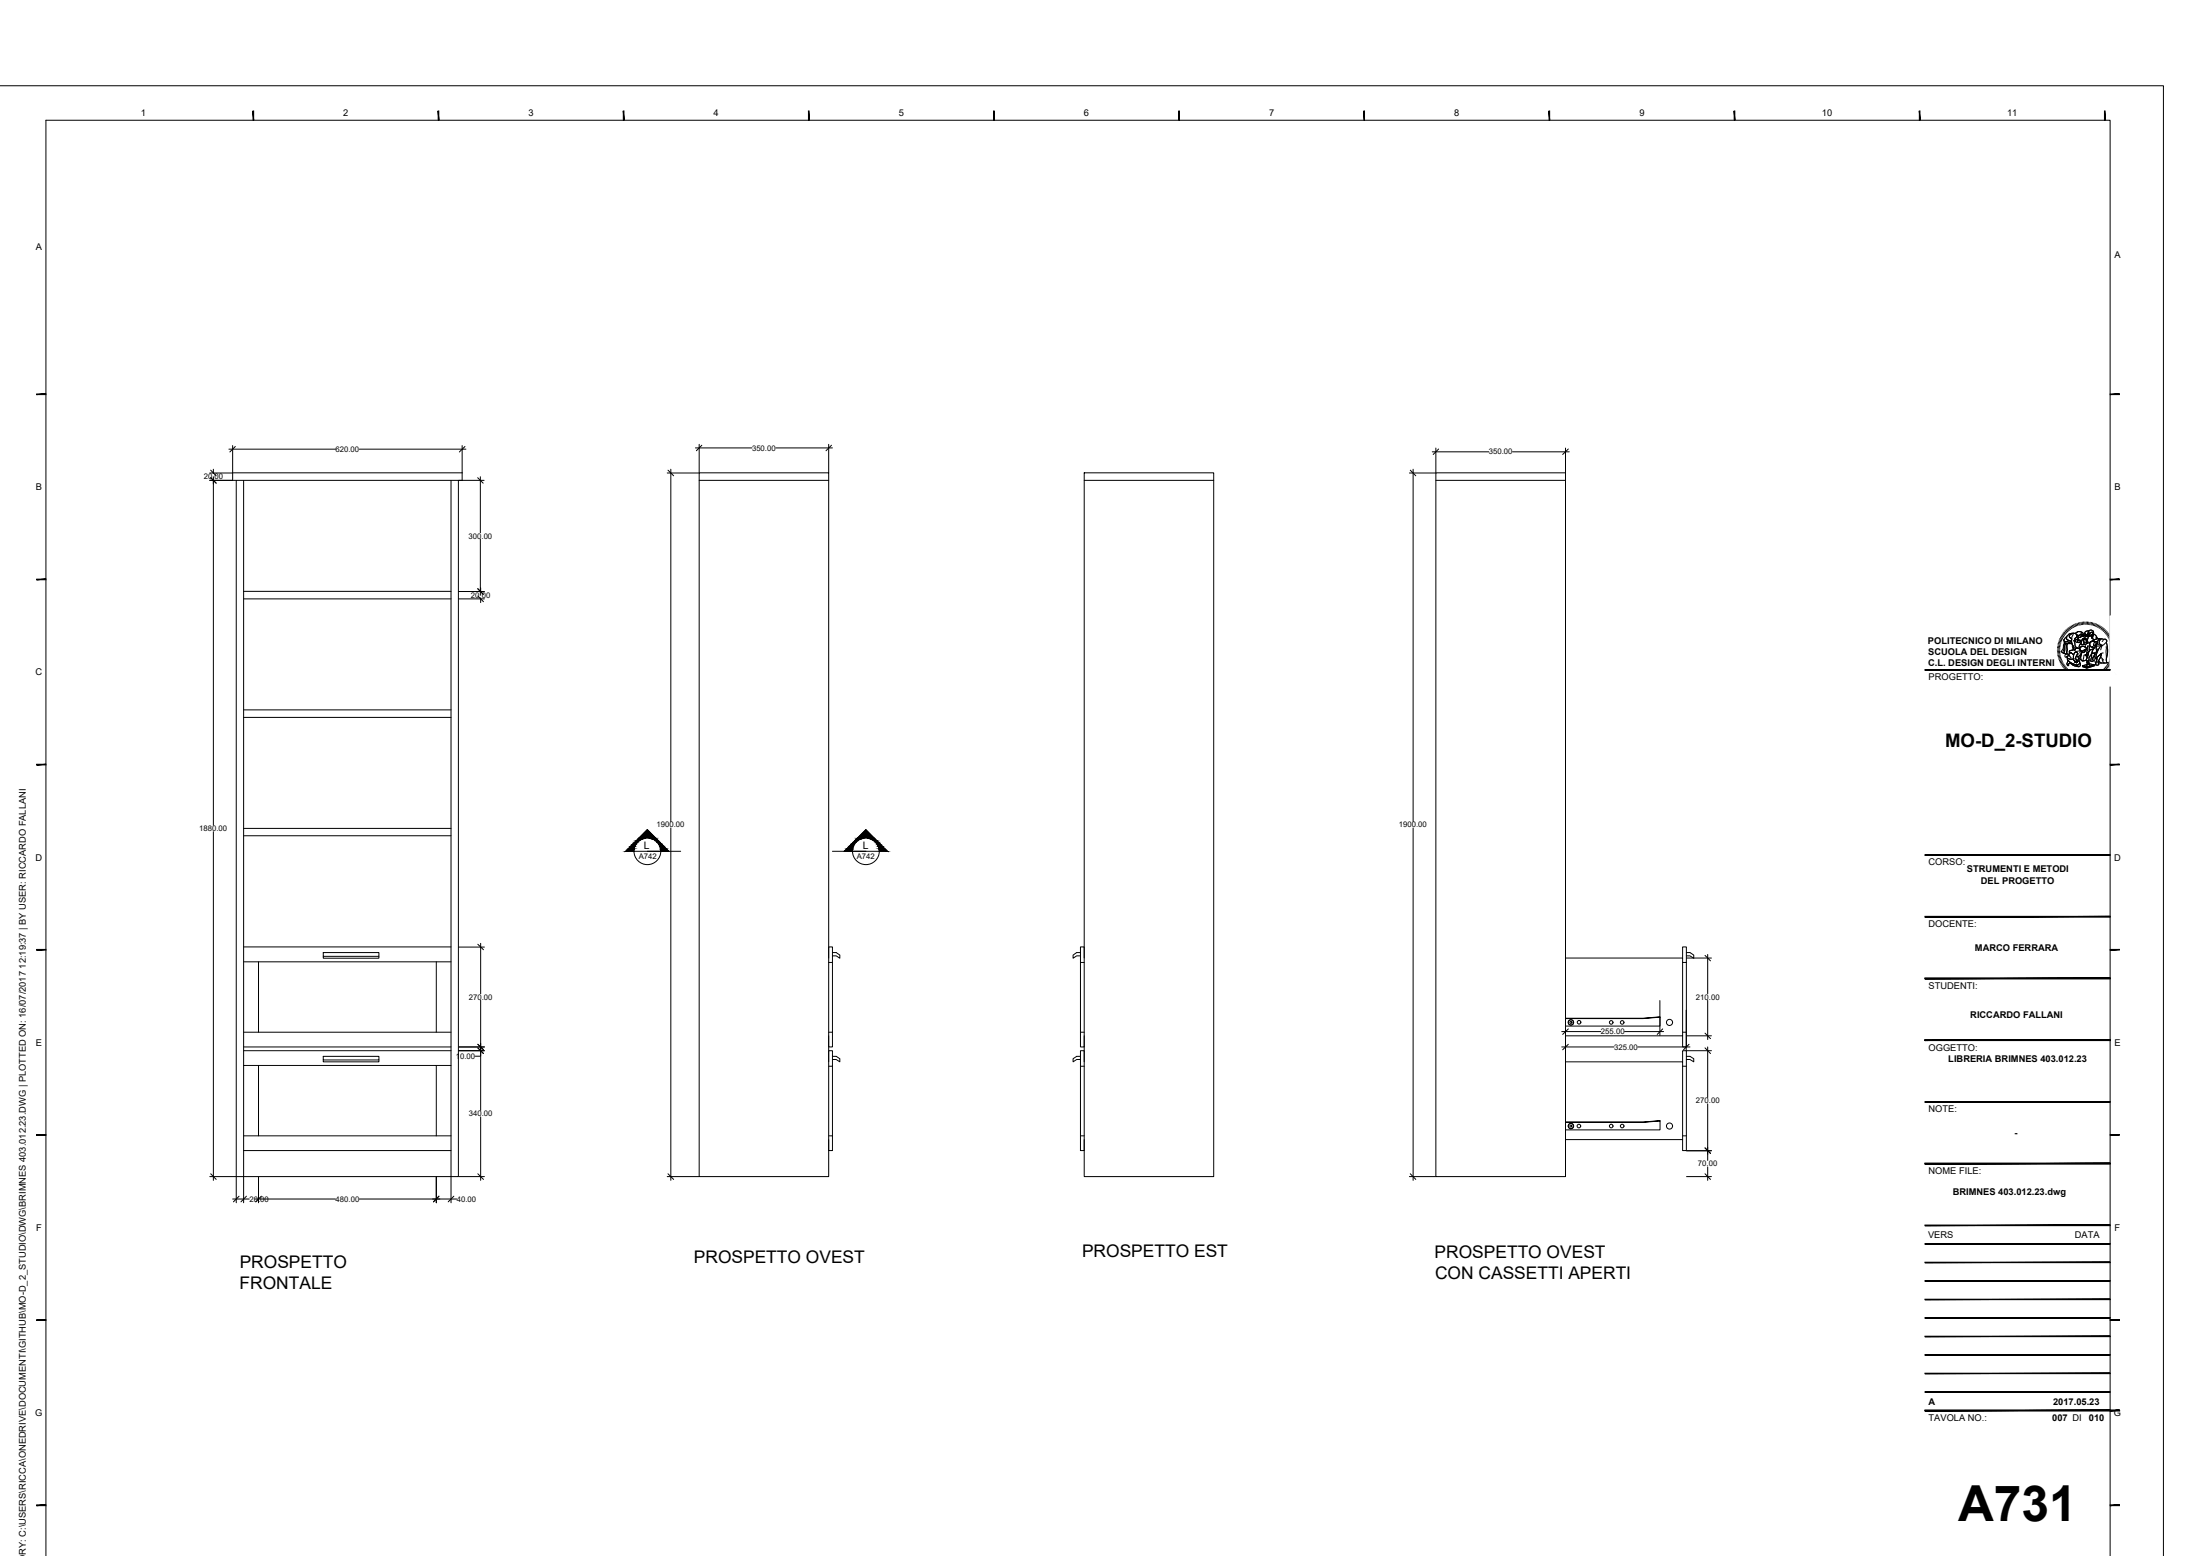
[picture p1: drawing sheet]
<svg xmlns="http://www.w3.org/2000/svg" width="594mm" height="420mm" viewBox="0 0 594 420" stroke-linecap="round" stroke-linejoin="round" font-family="sans-serif">
<!-- layer: linee prospetti -->
<g fill="none" stroke="#000" stroke-width=".27">
<path d="M62.8 127.7h62v2h-62zM63.8 129.7v188h60v-188M65.8 129.7v188M121.8 129.7v188M188.8 127.7h35v190h-35zM188.8 129.7h35M292.8 127.7h34.9v190h-34.9zM292.8 129.7h34.9M387.7 127.7h35v190h-35zM387.7 129.7h35M65.8 159.7h56M65.8 161.7h56"/>
<path d="M65.8 191.7h56M65.8 193.7h56M65.8 223.7h56M65.8 225.7h56M65.8 255.7h56M65.8 259.7h56M69.8 259.7v19M87.3 257.2h15v1h-15zM87.3 258.2v.5h15v-.5M117.8 259.7v19M223.8 258.7v-3h1v27h-1v-3M223.8 259.9h1"/>
<path d="M224.8 257.2h1l1 .7v.8l-1-.6h-1M291.8 257.2h-1.1l-.9 .7v.8l.9-.6h1.1M291.8 259.9h1M292.8 258.7v-3h-1v27h1v-3M422.7 258.7h31.7v21h-31.7M454.4 258.7v-3h1v27h-1v-3M454.4 259.9h1M455.4 257.2h1l1 .7v.8l-1-.6h-1M65.8 278.7h56M223.8 278.7h1M291.8 278.7h1M454.4 278.7h1"/>
<path d="M65.8 283.7h56M65.8 287.7h56M65.8 282.7h56M69.8 287.7v19M87.3 285.2h15v1h-15zM87.3 286.2v.5h15v-.5M117.8 287.7v19M223.8 286.7v-3h1v27h-1v-3M223.8 287.9h1M224.8 285.2h1l1 .7v.8l-1-.6h-1M291.8 285.2h-1.1l-.9 .7v.8l.9-.6h1.1M291.8 287.9h1"/>
<path d="M292.8 286.7v-3h-1v27h1v-3M422.7 286.7h31.7v21h-31.7M454.4 286.7v-3h1v27h-1v-3M454.4 287.9h1M455.4 285.2h1l1 .7v.8l-1-.6h-1M65.8 310.7h56M65.8 306.7h56M223.8 306.7h1M291.8 306.7h1M454.4 306.7h1"/>
<circle cx="450.8" cy="276.1" r=".83"/>
<circle cx="450.8" cy="304.1" r=".83"/>
</g>
<!-- layer: dettagli -->
<g fill="none" stroke="#000" stroke-width=".27">
<path d="M448.3 274.7l-4.6 .3h-21h21l4.6-.4v2.5h-25.6M448.3 302.7l-4.6 .4h-21l21-.1 4.6-.4v2.5h-25.6"/>
<circle cx="424.2" cy="276.1" r=".74"/>
<circle cx="424.2" cy="276.1" r=".7"/>
<circle cx="424.2" cy="276.1" r=".28"/>
<circle cx="426.4" cy="276" r=".49"/>
<circle cx="435.1" cy="276.1" r=".49"/>
<circle cx="438" cy="276.1" r=".49"/>
<circle cx="424.2" cy="304.1" r=".74"/>
<circle cx="424.2" cy="304.1" r=".7"/>
<circle cx="424.2" cy="304.1" r=".28"/>
<circle cx="426.4" cy="304.1" r=".49"/>
<circle cx="435.1" cy="304.1" r=".49"/>
<circle cx="438" cy="304.1" r=".49"/>
</g>
<!-- layer: A-ANNO-SYMB -->
<g fill="#000" stroke="#000" stroke-width=".27">
<path d="M172.6 226.3l2.2-2.3 2.2 2.3zM233.8 224l2.2 2.3h-4.4z"/>
<path d="M169.6 229.2h1.6l-2.2 .7zM169 229.9h2.2v-.7z"/>
<path d="M170.3 228.6h1.1l-1.8 .6zM169.6 229.2h1.6l.2-.6z"/>
<path d="M170.3 228.6l.6-.6h.8zM170.3 228.6h1.1l.3-.6z"/>
<path d="M170.9 228l.5-.5h.7zM170.9 228h.8l.4-.5z"/>
<path d="M171.9 227h.7l-1.2 .5zM171.4 227.5h.7l.5-.5z"/>
<path d="M171.9 227l.3-.3h1zM171.9 227h.7l.6-.3z"/>
<path d="M172.4 226.4h1.4l-1.6 .3zM172.2 226.7h1l.6-.3z"/>
<path d="M172.6 226.3h1.9l-2.1 .1zM172.4 226.4l2.1-.1z"/>
<path d="M175.1 226.3h1.9zM175.8 226.4h1.4z"/>
<path d="M175.8 226.4h1.4l-.8 .3zM176.4 226.7h1l-.2-.3z"/>
<path d="M176.4 226.7h1l-.4 .3zM177 227h.8l-.4-.3z"/>
<path d="M177 227h.8l-.3 .5zM177.8 227l-.3 .5h.7z"/>
<path d="M177.5 227.5h.7l-.3 .5zM178.2 227.5l-.3 .5h.8z"/>
<path d="M177.9 228h.8l-.5 .6zM178.7 228l-.5 .6h1.1z"/>
<path d="M178.2 228.6h1.1l-.9 .6zM178.4 229.2h1.6l-.7-.6z"/>
<path d="M178.4 229.2h1.6l-1.6 .7zM178.4 229.9h2.2l-.6-.7z"/>
<path d="M228.6 229.2l1.6 .7 .1-.7zM228 229.9l.6-.7 1.6 .7z"/>
<path d="M229.3 228.6l1 .6 .1-.6zM229.3 228.6l1 .6h-1.7z"/>
<path d="M229.9 228l.5 .6 .3-.6zM229.3 228.6l.6-.6 .5 .6z"/>
<path d="M230.4 227.5l.3 .5 .4-.5zM229.9 228l.5-.5 .3 .5z"/>
<path d="M230.8 227l.3 .5 .5-.5zM230.8 227l.3 .5h-.7z"/>
<path d="M231.2 226.7l.4 .3 .6-.3zM231.2 226.7l.4 .3h-.8z"/>
<path d="M231.4 226.4l.8 .3 .6-.3zM231.2 226.7l.2-.3 .8 .3z"/>
<path d="M231.6 226.3h1.9zM231.6 226.3l1.2 .1h-1.4z"/>
<path d="M234.1 226.3l2 .1zM234.1 226.3l2 .1z"/>
<path d="M234.8 226.4l1.6 .3-.3-.3zM234.8 226.4l1.6 .3h-1z"/>
<path d="M235.4 226.7l1.3 .3-.3-.3zM235.4 226.7l1.3 .3h-.7z"/>
<path d="M236 227l1.2 .5-.5-.5zM236 227l1.2 .5h-.7z"/>
<path d="M236.5 227.5l1.2 .5-.5-.5zM236.5 227.5l1.2 .5h-.8z"/>
<path d="M236.9 228l1.4 .6-.6-.6zM236.9 228l1.4 .6h-1.1z"/>
<path d="M237.2 228.6l1.7 .6-.6-.6zM237.2 228.6l1.7 .6h-1.5z"/>
<path d="M237.4 229.2l2.2 .7-.7-.7zM237.4 229.2l2.2 .7h-2.2z"/>
</g>
<g fill="none" stroke="#000" stroke-width=".27">
<path d="M174.8 224l5.8 5.9h-11.6zM174.8 229.9h9M224.8 229.9h9M233.8 224l5.8 5.9h-11.6z"/>
<circle cx="174.8" cy="229.8" r="3.6"/>
<circle cx="233.8" cy="229.8" r="3.6"/>
</g>
<!-- layer: 0 -->
<g fill="none" stroke="#000" stroke-width=".27">
<path d="M0 23.2h584.2v397M56.9 129l1.5 1.5M56.9 127l1.5 1.5M63.5 120.6l-1.4 1.4M125.6 120.6l-1.6 1.4M129 129l1.5 1.5M180.4 127l1.5 1.5M189.5 120.2l-1.5 1.5M224.5 120.2l-1.4 1.5M380.8 127l1.5 1.5M388.5 121.2l-1.5 1.5M423.5 121.2l-1.5 1.5"/>
<path d="M129 161l1.6 1.5M130.5 160.5l-1.5-1.5 1.6 1.5M129 255l1.6 1.5M460.4 258l1.5 1.5M423.5 277.8l-1.5 1.5M449 277.8l-1.5 1.5M460.4 279l1.5 1.5M129 282l1.6 1.5M129 283l1.6 1.5M423.5 282l-1.5 1.5M456.1 282l-1.5 1.5M460.4 283l1.5 1.5"/>
<path d="M56.9 316.9l1.5 1.6M129 316.9l1.6 1.6M180.4 316.9l1.5 1.6M380.8 316.9l1.5 1.6M460.4 316.9l1.5 1.6M460.4 310l1.5 1.4M64.6 323l-1.6 1.5M66.5 323l-1.4 1.5M70.6 323l-1.6 1.5M118.5 323l-1.4 1.5M122.6 323l-1.6 1.5"/>
</g>
<!-- layer: quote -->
<g fill="none" stroke="#000" stroke-width=".27">
<path d="M188.8 120v7.7M223.8 120v7.7M56.6 129.7h6.1M56.6 127.7h6.1M57.6 126.7v1.1M57.6 128.7v94.1M61.8 121.3h28.8M62.8 120.3v7.4M97 121.3h28.8M123.9 129.7h6.8M124.8 120.3v7.4M129.7 128.7v15.1"/>
<path d="M180.2 127.7h8.5M181.1 126.7v95.2M187.8 120.9h15.3M209.5 120.9h15.3M380.6 127.7h7.1M381.6 126.7v95.2M386.8 122h15.2M387.7 121v6.7M408.4 122h15.4M422.7 121v6.7M123.9 159.7h6.9M129.7 145.6v15.1"/>
<path d="M129.8 158.7v1.2M123.9 161.7h6.9M129.8 161.6v1.1M57.6 224.6v94.1M181.1 223.6v95.1M381.6 223.6v95.1M123.9 255.7h6.9M129.8 254.7v13.7M455.4 258.7h6.8M461.1 257.7v10.7M129.8 270.1v29.7M421.7 278.6h10.6"/>
<path d="M422.7 270.2v13.5M438.7 278.6h10.5M448.2 270.2v9.4M455.3 272.8v10.9M455.4 279.7h6.8M461.1 270.1v10.6M123.9 282.7h6.9M123.9 283.7h6.9M129.8 281.7v3.5h-1.5M421.7 282.7h14.2M442.3 282.7h14.1M455.4 283.7h6.8"/>
<path d="M461.1 282.7v13.7M461.1 298.1v15.3M56.6 317.7h7.2M63.8 317.8v7M65.8 317.8v7M69.8 317.8v7M117.8 317.8v7M121.8 317.8v7M123.9 317.7h6.9M129.8 301.6v17.1M180.2 317.7h8.5M380.6 317.7h7.1"/>
<path d="M455.4 317.7h6.8M455.4 310.7h6.8M461.1 315.1v3.6M62.8 323.8h4.5M68.8 323.8h21.8M97 323.8h21.8M116.8 323.8h6.5"/>
</g>
<!-- layer: G-ANNO-TTLB -->
<g fill="#000" stroke="#000" stroke-width=".27">
<path d="M68.3 30l.2 2.5v-2.5zM68.3 30l.2 2.5h-.2z"/>
<path d="M118.3 30l.2 2.5v-2.5zM118.3 30l.2 2.5h-.2z"/>
<path d="M168.3 30l.2 2.5v-2.5zM168.3 30l.2 2.5h-.2z"/>
<path d="M218.3 30l.2 2.5v-2.5zM218.3 30l.2 2.5h-.2z"/>
<path d="M268.3 30l.2 2.5v-2.5zM268.3 30l.2 2.5h-.2z"/>
<path d="M318.3 30l.2 2.5v-2.5zM318.3 30l.2 2.5h-.2z"/>
<path d="M368.3 30l.2 2.5v-2.5zM368.3 30l.2 2.5h-.2z"/>
<path d="M418.3 30l.2 2.5v-2.5zM418.3 30l.2 2.5h-.2z"/>
<path d="M468.3 30l.2 2.5v-2.5zM468.3 30l.2 2.5h-.2z"/>
<path d="M518.3 30l.2 2.5v-2.5zM518.3 30l.2 2.5h-.2z"/>
<path d="M568.3 30l.2 2.5v-2.5zM568.3 30l.2 2.5h-.2z"/>
<path d="M9.9 106.6h2.5v-.2zM9.9 106.4h2.5l-2.5 .2z"/>
<path d="M569.8 106.6h2.5v-.2zM569.8 106.4h2.5l-2.5 .2z"/>
<path d="M9.9 156.5h2.5v-.1zM9.9 156.4h2.5l-2.5 .1z"/>
<path d="M569.8 156.5h2.5v-.1zM569.8 156.4h2.5l-2.5 .1z"/>
<path d="M519.8 181h50v-.2zM519.8 180.8h50l-50 .2z"/>
<path d="M9.9 206.5h2.5v-.1zM9.9 206.4h2.5l-2.5 .1z"/>
<path d="M569.8 206.5h2.5v-.1zM569.8 206.4h2.5l-2.5 .1z"/>
<path d="M519.8 231h50v-.2zM519.8 230.8h50l-50 .2z"/>
<path d="M9.9 256.5h2.5v-.1zM9.9 256.4h2.5l-2.5 .1z"/>
<path d="M519.8 247.7h50v-.3zM519.8 247.4h50l-50 .3z"/>
<path d="M569.8 256.5h2.5v-.1zM569.8 256.4h2.5l-2.5 .1z"/>
<path d="M519.8 264.1v.2l50-.2zM519.8 264.3l50-.2v.2z"/>
<path d="M519.8 264.3h50v-.2zM519.8 264.1h50l-50 .2z"/>
<path d="M519.8 280.8v.2l50-.2zM519.8 281l50-.2v.2z"/>
<path d="M519.8 280.8v.2l50-.2zM519.8 281l50-.2v.2z"/>
<path d="M519.8 297.5v.1l50-.1zM519.8 297.6l50-.1v.1z"/>
<path d="M519.8 280.8v.2l50-.2zM519.8 281l50-.2v.2z"/>
<path d="M519.8 280.8v.2l50-.2zM519.8 281l50-.2v.2z"/>
<path d="M9.9 306.5h2.5v-.1zM9.9 306.4h2.5l-2.5 .1z"/>
<path d="M519.8 314.1v.2l50-.2zM519.8 314.3l50-.2v.2z"/>
<path d="M519.8 314.1v.2l50-.2zM519.8 314.3l50-.2v.2z"/>
<path d="M569.8 306.5h2.5v-.1zM569.8 306.4h2.5l-2.5 .1z"/>
<path d="M519.8 335.8h50zM519.8 336l50-.2z"/>
<path d="M519.8 330.8v.2l50-.2zM519.8 331l50-.2v.2z"/>
<path d="M9.9 356.5h2.5v-.1zM9.9 356.4h2.5l-2.5 .1z"/>
<path d="M519.8 355.8h50zM519.8 355.9l50-.1z"/>
<path d="M519.8 350.8h50zM519.8 350.9l50-.1z"/>
<path d="M519.8 345.8h50zM519.8 345.9l50-.1z"/>
<path d="M519.8 340.8h50zM519.8 341l50-.2z"/>
<path d="M569.8 356.5h2.5v-.1zM569.8 356.4h2.5l-2.5 .1z"/>
<path d="M519.8 375.8h50zM519.8 375.9l50-.1z"/>
<path d="M519.8 370.8h50zM519.8 370.9l50-.1z"/>
<path d="M519.8 365.8h50zM519.8 365.9l50-.1z"/>
<path d="M519.8 360.8h50zM519.8 360.9l50-.1z"/>
<path d="M519.8 380.8v.2l50-.2zM519.8 381l50-.2v.2z"/>
<path d="M519.8 380.8v.2l50-.2zM519.8 381l50-.2v.2z"/>
<path d="M569.8 381h2.5v-.2zM569.8 380.8h2.5l-2.5 .2z"/>
<path d="M569.8 381h2.5v-.2zM569.8 380.8h2.5l-2.5 .2z"/>
<path d="M9.9 406.6h2.5v-.2zM9.9 406.4h2.5l-2.5 .2z"/>
<path d="M569.8 406.6h2.5v-.2zM569.8 406.4h2.5l-2.5 .2z"/>
</g>
<path d="M12.4 420.2v-387.7h557.4v387.7" fill="none" stroke="#000" stroke-width=".27"/>
<!-- layer: G-ANNO-LOGO -->
<g fill="none" stroke="#000" stroke-width=".27">
<path d="M555.5 175.6h.7M555.6 174.8l.7 .1M555.6 175.2h.7M555.6 175.9h.7M555.6 174.5l.7 .1M555.7 174.1l.6 .2M555.8 173.8l.6 .1M555.9 173.4l.6 .3M556 173.1l.6 .2M556.1 172.8l.6 .2M556.2 172.4l.7 .3M556.3 176.2l-.7 .1"/>
<path d="M556.3 176.5l-.7 .1M556.3 176.9l-.6 .1M556.4 172.1l.6 .3M556.4 177.2l-.6 .1M556.5 177.5l-.7 .2M556.6 171.8l.5 .3M556.6 177.8l-.6 .2M556.7 171.5l.6 .4M556.7 178.1l-.6 .3M556.9 178.4l-.7 .3M556.9 171.2l.6 .4M557 178.7l-.7 .3"/>
<path d="M557.1 179l-.6 .3M557.1 170.9l.6 .4M557.3 179.3l-.6 .3M557.4 170.6l.5 .5M557.4 173.2l.8 .1a.79 .79 0 0 0 1.2-.2v.1a.36 .36 0 0 1 0 .5 .36 .36 0 0 1-.5 .1l-1.4-.1zM557.5 173.2v.5M557.5 179.5l-.6 .4M557.6 170.3l.5 .5M557.7 173.7l-.3 .5-.1 1.3-.4 .7 .4 .2M557.7 179.8l-.6 .4M557.8 173.8h.5l-.2 .4v2.4h-.2l-.6-.2zM557.9 173.7v.1a1.43 1.43 0 0 0-.3 1.6l-.1 .6a.36 .36 0 0 0-.1 .4 .36 .36 0 0 0 .5 .2h.1"/>
<path d="M557.9 170.1l.4 .5M557.9 172h.2l-.1 .3a.81 .81 0 0 0 1 .7l.3 .1a.78 .78 0 0 1-1.2 .2h-.4a.52 .52 0 0 1-.4-.4 .52 .52 0 0 1 .3-.6zM558.1 172l-.5 .3a.5 .5 0 0 0-.3 .6 .5 .5 0 0 0 .5 .4h.4a.74 .74 0 0 0 1.2-.2M558.1 177.3l.1 .4 .6 .3 1.1-.2M558.1 169.9l.5 .5M558.2 177.7l.6 .3 1.1-.2 .2 .6 .3 .2-.1 .3 .2-.3 .2 .4-.1-.5 .3 .4-.1-.5 .4 .2-.8-.8 .3-.7 .4 .2 .5 1.4-.2 .6-.7 .3-1.5-.6-.8-.6zM558.2 177.7l.1 1a.7 .7 0 0 0 0 1l.4-.2h-.2v-.2a.48 .48 0 0 1 .5-.3 .48 .48 0 0 1 .4 .4l1.1 .5a.76 .76 0 0 0 1.3-.3l-.2-.7M558.3 173.8h.5a.6 .6 0 0 1 .6-.1 .6 .6 0 0 1 .3 .6l.4 .6-.1 .5-.7 .2a.42 .42 0 0 0-.5 .2 .42 .42 0 0 0 .2 .6 .46 .46 0 0 1-.5 .3 .46 .46 0 0 1-.4-.4v-2.1zM558.3 173.8l-.2 .4 .1 2.4M558.4 178.4l2.1 1.1h.8l.3-.6 .1 .2a.67 .67 0 0 1-.1 .8 .67 .67 0 0 1-.9 0l-1.1-.4a.66 .66 0 0 0-.5-.4 .66 .66 0 0 0-.6 .3l.2 .1a.26 .26 0 0 1-.3 .2 .26 .26 0 0 1-.2-.3zM558.4 169.6l.4 .6M558.4 178.4l.8 .6 1.8 .8"/>
<path d="M558.5 171.4l1-.4h.6a.96 .96 0 0 0-1.3 1l.6 .4v.7l-.8-.2a.53 .53 0 0 1-.6-.6l.1-.5zM558.6 176.8l-.2-.1a.48 .48 0 0 0-.7 .1 .48 .48 0 0 0 .2 .7l.5-.4h.5l.4 .5M558.7 169.4l.4 .6M558.8 176.5l.5-.3a1.28 1.28 0 0 1 .6 1.7l-1.1 .1-.6-.4v-.4l.6-.1zM558.8 175.8l1.2-.4 .4 .1 .3-.5 .9 .2 .2 .4a.96 .96 0 0 1 .1 1.2 .96 .96 0 0 1-1.2 .3l.1-.3a.38 .38 0 0 0 .3-.5 .38 .38 0 0 0-.5-.2l-.4 .2-.2 .5-.7-.6a.3 .3 0 0 1-.5 0 .3 .3 0 0 1 0-.4zM559 169.2l.4 .6M559.1 171.3l.1-.1a.87 .87 0 0 1 1.1-.2 .87 .87 0 0 1 .4 1l-.4 .5a2.79 2.79 0 0 0 .2 2.3l.5 .2h-.4l-.2 .5-.2 .1-.2-.3-.1-.8-.4-.6-.1-1.5h-.1a.58 .58 0 0 1-.5-.5 .58 .58 0 0 1 .3-.6zM559.2 176.1l.7 .7M559.2 176.2a.61 .61 0 0 0-.4 .9M559.3 169l.3 .6M559.5 173.7h-1.6a.64 .64 0 0 0-.7 .3 .64 .64 0 0 0 0 .7l-.1 .5-.5 .7 .3 .3M559.6 168.8l.3 .7"/>
<path d="M559.6 174.1l.2 1.4M559.9 171.3l-.5 1 .1 1.6 .4 .6 .1 .8 .2 .3 .2-.1 .1-.4 .5-.1a1.03 1.03 0 0 1-.7-1.3 1.39 1.39 0 0 1 .5-1.8 .79 .79 0 0 0-1-.9l-1.1 .2-.6 .6-.1 .5a.81 .81 0 0 0 1 .7l.3 .1M559.9 168.7l.3 .6M560 175.4l-.7 .2a.4 .4 0 0 0-.5 .2 .4 .4 0 0 0 .2 .5M560.1 171a.96 .96 0 0 0-1.3 1l.6 .4M560.2 176.3a.44 .44 0 0 1 .6-.2 .44 .44 0 0 1 .1 .7l-.5 1.1 .8 .7-.4-.2 .1 .5-.3-.4 .1 .5-.2-.4-.2 .3-.1-.4a2.1 2.1 0 0 1 0-2.2zM560.2 168.5l.3 .7M560.3 172.4l1-.4-.1 .6-1.1 .4zM560.4 172.9l.5-.3a.22 .22 0 0 1 .3-.1 .22 .22 0 0 1 .1 .3 .22 .22 0 0 1-.3 .1l.2 .5a.61 .61 0 0 1-.8-.5zM560.4 172.9a.58 .58 0 0 0 .8 .5M560.5 171.1l.8-.6 .6 .1 .5 .3a.26 .26 0 0 1 .1 .5 .26 .26 0 0 1-.4-.1l-.2-.1v.1l-.7 .3-.4-.1M560.5 168.4l.3 .6"/>
<path d="M560.7 170.8l1.1-.2 .6 .3a.22 .22 0 0 1 .2 .3 .22 .22 0 0 1-.3 .2l-.4-.2-.4 .4-.5-.1a.45 .45 0 0 1-.4-.2 .45 .45 0 0 1 .1-.5zM560.8 171.4l.7 .2 .4-.4a.32 .32 0 0 1 .4 .2 .32 .32 0 0 1-.2 .4l-.4 .4-.4-.2-.6 .1zM560.9 168.3l.2 .6M561 175l.6 .2 .4 .7a.81 .81 0 0 1-.3 1.1M561 172.9h.9l-.2 .1a.37 .37 0 0 1-.4 .5 .37 .37 0 0 1-.3-.6zM561.1 177.3l.5 1.6-.3 .6h-.7M561.1 172.6l.3 .2M561.2 172.3v.3l-1.1 .4M561.2 175.9l-.7 .2M561.3 168.2l.1 .6M561.3 172l-.3 .5M561.4 175.6l.7 .5"/>
<path d="M561.5 172.9a.34 .34 0 0 0-.4 .3 .34 .34 0 0 0 .3 .4 .34 .34 0 0 0 .4-.4l-.1-.2 .2-.1-.6 .1M561.5 176a.71 .71 0 0 1 .2 .9 .71 .71 0 0 1-1 .3M561.6 175l.5-.5 .7 .1 .5 .3a.28 .28 0 0 1 .2 .3 .28 .28 0 0 1-.3 .3l-.8 .3a.38 .38 0 0 1-.4 .1 .38 .38 0 0 1-.2-.4zM561.6 175.2v-.3l.5-.4h.7l.5 .4a.28 .28 0 0 1 .2 .4 .28 .28 0 0 1-.5 .1l-1 .5 .6 .3 .4-.2 .1-.4a.39 .39 0 0 0 .4-.3 .39 .39 0 0 0-.2-.4l-1.2-.4-.5 .7-.2-.1 .2-1.1 .3-.2 1.3 .2 .5-.3v-.4l.6 .2v.5a.62 .62 0 0 1-.1 .9l.1 .8-.8 .7-.1 .4h-.4l.3 .3 .3-.1-.1 .4 .3-.2-.3 1.1h-.3a.8 .8 0 0 1-1.3-.1l-.3-.4 .3-.6 .2-1.1M561.6 177.8l.8 .7M561.6 168.1l.1 .7M561.8 171.9v.1M561.9 177.2v.9M561.9 173.8l-.4 .6-.1 .7M561.9 171.5l.2 .1M561.9 168l.2 .7M561.9 171.6h.1"/>
<path d="M562 175.9l1.2-.5-.2 .6-.4 .2-.5-.1zM562.1 176.7l-.3 .9-.5 .4M562.1 176h.1M562.2 172.7l.6-.4 .6 .2 .3 .7v.5a.21 .21 0 0 1-.3 0 .21 .21 0 0 1 0-.3v-.6l-.4-.3a.41 .41 0 0 0-.5 .2 .41 .41 0 0 0 .2 .5l.1 .5a.47 .47 0 0 1-.5 .4 .47 .47 0 0 1-.5-.4zM562.3 171.7l.7-.1a.22 .22 0 0 1 .3 .2 .22 .22 0 0 1-.2 .2zM562.3 168l.1 .7M562.3 171.4l-.2 .5-.4 .3-.4-.2-.6 .1M562.4 179.7l2-.4 1.1 .2-2 .6zM562.4 179.7l1.1 .4v.3l-1.1-.4zM562.6 172.5l.4-.1 .4 .4 .1 .9-.3 .3h-.5zM562.7 167.9v.7M562.7 171.5a.4 .4 0 0 1 .6-.3 .4 .4 0 0 1 .1 .7h-.1"/>
<path d="M562.7 176.9l-.3 1.6 1.1-.2M562.7 176l.1 .1M562.8 171.2h.1a.43 .43 0 0 1 .5 .1 .43 .43 0 0 1 0 .6l-.2-.4-.5 .1zM562.8 175.6l.1 .1M562.8 175.9l.1 .1M562.9 175.7l-.1 .1M562.9 172.8h.1M563 172.7l-.2 .1M563 167.9v.7M563 176.8h.4l.1-.4 .5-.3-.4 1.3v-.4l-.3 .1zM563.1 171.7l-.3-.2-.5 .2h.2a.46 .46 0 0 0 .8 .2l-.1-.4-.1 .2M563.1 174v.7"/>
<path d="M563.2 175.5l-.2 .5-.2 .1a.4 .4 0 0 1-.7-.2M563.2 172.6l.1 .3M563.3 172.7l-.2-.2a.39 .39 0 0 0-.6 .1 .39 .39 0 0 0 .2 .5v.1a.48 .48 0 0 1-.1 .8 .48 .48 0 0 1-.7-.4l.3-.9 .7-.4 .6 .5 .3 .7a.23 .23 0 0 1-.3 .3 .23 .23 0 0 1-.2-.4M563.4 167.9l-.1 .7M563.4 173.1h-.2M563.4 172.9h.1a.44 .44 0 0 1-.2 .6 .44 .44 0 0 1-.6-.1M563.4 173.7l-.2 .3h-.5M563.5 171.7h.3v.3l-.2 .9M563.6 176.3h.1M563.6 176.9l-.1 .5 .3-.2M563.7 173.3l-.2-.4 .3-.9-.3-.5a.55 .55 0 0 1-.5-.8l.5-.3a.27 .27 0 0 1 .5-.1 .27 .27 0 0 1-.1 .5v1.2l.2-.2v-.4l.2 .3 .6-.1-.1 .6 .1 .1 .2-.2v.3a.4 .4 0 0 1 .2 .5 .4 .4 0 0 1-.4 .2l-.6 .4M563.7 171.3l.1 .4"/>
<path d="M563.7 167.9v.7M563.8 176.6l-.1 .3-.1-.2M563.8 174.3l-.2 1.4M563.8 173.5l.4 .3M563.8 178.4l.2-.1 .2 1.1-.3-.6-.4 .7zM563.9 175.5l-.4 .4v.4M564 176.1l-.5 .3-.1 .4h-.4l.3 .3 .2-.1M564 174.4l-.4 .9M564 168v.7M564.1 170.4l-.9 .1-.3 .6M564.2 171.4l.2 .3 .5-.1M564.2 170.2l.5-.1a1.08 1.08 0 0 1 .4 1.6l-.2 .6 .2-1.2-.2-.5-.3 .2a1.04 1.04 0 0 0-.6 1.1l-.2-.8z"/>
<path d="M564.2 170.2l.5-.1a1.06 1.06 0 0 1 .4 1.6l-.2 .6 .2-1.2-.2-.5-.3 .2a1.04 1.04 0 0 0-.6 1.1l-.2-.8zM564.3 173.5l.9-.4 .5 .1a.5 .5 0 0 1 .6 .2 .5 .5 0 0 1 0 .6l-.9 1h-.4l-.7-.8zM564.3 170.9l.6-.3 .2 .6-.2 .4a.45 .45 0 0 1-.7 0 .45 .45 0 0 1 .1-.7zM564.3 175.5l.9-.1-.6 1.6-.5 .5v.8l-.1 .1v-.1l-.2 .1-.2 .5-.2-.9zM564.3 171.1l.3 .1M564.3 175.5l-.9 2.5 .2 .9-.1 .9 .4-1 .3 .9-.2-1.4-.4 .6M564.4 171.6h.2M564.4 174.5l-.2 .4 .1 .6 .8-.1 .6-.6M564.4 168l-.1 .7M564.4 171.2h.1M564.5 171.5h.1M564.8 171.3l.2 .1"/>
<path d="M564.8 168.1l-.2 .6M564.9 176.4l.7-.1-.5 1.7a.33 .33 0 0 1 0 .5 .33 .33 0 0 1-.4 0 .33 .33 0 0 1-.1-.4zM564.9 171.4h.1M565.1 172.1l.3 .7M565.1 168.1l-.2 .7M565.1 174.6h.1M565.1 173l1.3-.5h.6l-.7 .9zM565.2 175.4l-.6 1.6-.5 .5-.1 .9M565.3 171.2l.7 .5 .5 .7-.5 .2a.6 .6 0 0 1-.8-.1 .6 .6 0 0 1 0-.8zM565.3 174.5l-.3 .1M565.3 171.2l.7 .5 .2 .5M565.3 174.9h-.1"/>
<path d="M565.4 168.3l-.1 .6M565.5 179.5v.3l-2 .6-1.1-.4v-.3l1.1 .4 2-.6a5.7 5.7 0 0 0-3.1 .2M565.6 176.4l-.5 1.6a.33 .33 0 0 1 0 .5 .33 .33 0 0 1-.4 0 .33 .33 0 0 1-.1-.4l.2-1.6M565.7 174.6l.3-.2 .2 .1-.1 1.4a.5 .5 0 0 1-.2 .5 .5 .5 0 0 1-.5 0h-.6l.3-1.1zM565.8 168.4l-.2 .6M565.9 174.2l-.1 .4M565.9 173.3h.3l.2 .4M565.9 172l.6 .5M566 176.3l-1.1 .1M566 177.7l-.1 .2 .3 .2M566.1 168.5l-.2 .6M566.2 174.5l-.2 1.8-.5 1.3 .2 1.2 .3 .1"/>
<path d="M566.3 177.4l1.1-1-.3 1.4a1.5 1.5 0 0 0-.4 1.7l-.2 .1a.39 .39 0 0 1-.5 0 .39 .39 0 0 1 0-.6zM566.3 173.4h.1a.95 .95 0 0 1 1.2-.9l.7 .1a.54 .54 0 0 1 .6 .4 .54 .54 0 0 1-.3 .6l-.4 .3a.99 .99 0 0 1-1.7 0l-.1-.2M566.4 173.7l-.7 .9a.53 .53 0 0 1-.4 .4 .53 .53 0 0 1-.5-.3l-.4-.2-.2-.8 .4-.5 .7-.1a.56 .56 0 0 1 .7 .6 .56 .56 0 0 1-.7 .5l.1-.5a.38 .38 0 0 0 0-.5 .38 .38 0 0 0-.5 0l-.5 .4-.1 .4M566.4 175.2l.1 .6M566.5 168.7l-.3 .5M566.8 168.8l-.3 .6M566.8 174.4l-.8 .1M566.9 178.6l.6 .4M567.1 172.5l-1.2 .1-.8 .4M567.1 169l-.3 .5M567.3 177.4l.8 .9M567.3 172.6h.7a.58 .58 0 0 1 .7 .2 .58 .58 0 0 1 0 .7l.4 1.4v1.8a2.22 2.22 0 0 0-.1 2.2l-2.2 .1a.43 .43 0 0 1-.3-.4 .43 .43 0 0 1 .3-.4l.6-1.8-1.5 1.4 .1-.7a4.5 4.5 0 0 1 1.5-2.7l.3-.1a.92 .92 0 0 1-.9-.7 .92 .92 0 0 1 .4-1z"/>
<path d="M567.3 174.4l-.9 1.5-.5 1.9 1.5-1.3 .5-.2M567.4 172.5v.1a.91 .91 0 0 0-.5 1 .91 .91 0 0 0 .9 .7M567.4 169.2l-.4 .5M567.4 176.4l-.2 1-.6 1.2 .2 .7-.3 .3a.38 .38 0 0 1-.4 0 .38 .38 0 0 1-.1-.5l.3-1.6M567.6 174.4l-.3 1.1M567.6 177.9l.2 .7 .5 .4M567.7 169.4l-.4 .5M567.9 172.9l-.3 .3M568 169.6l-.4 .5M568.2 169.8l-.4 .5M568.5 170.1l-.5 .4M568.7 180l.5 .4"/>
<path d="M568.7 174.6l.1 3.3M568.7 170.3l-.4 .5M568.8 173.5v.1a10.2 10.2 0 0 1 0 4.8l.2 .6h-2.4M568.9 179.7l.5 .4M569 170.6l-.5 .4M569 179.4l.6 .4M569.2 170.9l-.5 .4M569.2 179.2l.6 .3M569.4 178.9l.6 .3M569.5 171.1l-.6 .4M569.6 178.6l.5 .3M569.6 171.4l-.5 .4"/>
<path d="M569.7 178.3l.6 .2M569.8 178l.6 .2M569.8 171.7l-.5 .4M569.9 177.7l.6 .1M570 177.3l.6 .2M570 172l-.6 .3M570.1 177l.6 .2M570.1 176.7l.7 .1M570.1 176.4h.7M570.2 175.8h.7M570.2 175.5h.7M570.2 172.3l-.6 .3"/>
<path d="M570.2 176.1h.7M570.3 172.7l-.6 .2M570.4 173l-.6 .2M570.6 173.4l-.7 .2M570.7 173.7l-.7 .2M570.7 174l-.6 .2M570.8 174.4l-.7 .1M570.8 174.8h-.7M570.9 175.1h-.7M557.9 180l-.5 .5M558.1 180.3l-.5 .5M558.3 180.6l-.5 .4"/>
<path d="M558.5 180.8l-.4 .5M558.8 181l-.5 .5M559.1 181.2l-.5 .5M559.3 181.4l-.4 .5M559.6 181.5l-.4 .6M559.9 181.7l-.4 .6M560.2 181.9l-.3 .6M560.5 182l-.3 .6M560.7 182.1l-.2 .7M561 182.2l-.2 .7M561.4 182.3l-.2 .7M561.7 182.4l-.1 .6"/>
<path d="M562 182.5l-.1 .6M562.3 182.5l-.1 .7M562.7 182.5l-.1 .7M563 182.5l-.1 .7M563.3 182.6v.7M563.5 180.1l2-.6v.3l-2 .6zM563.5 180.1v.3M563.6 182.5l.1 .7M564 182.5v.7M564.3 182.5v.7M564.6 182.4l.1 .7M564.9 182.4l.2 .6"/>
<path d="M565.2 182.3l.2 .6M565.5 182.2l.2 .6M565.8 182.1l.3 .6M566.1 181.9l.3 .6M566.4 181.8l.3 .6M566.7 181.6l.4 .6M567 181.4l.4 .6M567.3 181.3l.3 .5M567.5 181.1l.4 .5M567.8 180.9l.4 .5M568 180.7l.5 .4M568.2 180.4l.5 .5"/>
<path d="M568.5 180.2l.5 .4"/>
</g>
<!-- layer: G-ANNO-TTLB -->
<g fill="#fff" stroke="#fff" stroke-width=".27">
<path d="M544.8 180.9l30.7 4.3-5.7-4.3zM544.8 180.9l30.7 4.3h-30.7z"/>
<path d="M569.8 166.4h5.7l-5.7 14.5zM575.5 166.4l-5.7 14.5 5.7 4.3z"/>
</g>
<path d="M544.8 180.9h25v-14.5h5.7v18.8h-30.7z" fill="none" stroke="#fff" stroke-width=".27"/>
<text font-size="13.4" x="528.7" y="410.7">A731</text>
<text font-size="5" x="525.2" y="201.7">MO-D_2-STUDIO</text>
<g font-size="4.7">
<text x="187.4" y="341">PROSPETTO OVEST</text>
<text x="292.2" y="339.6">PROSPETTO EST</text>
<text x="387.4" y="339.8">PROSPETTO OVEST</text>
<text x="64.7" y="342.4">PROSPETTO</text>
<text x="387.5" y="345.5">CON CASSETTI APERTI</text>
<text x="64.7" y="348.1">FRONTALE</text>
</g>
<g font-size="2.8">
<text x="173.9" y="229.2">L</text>
<text x="233" y="229.2">L</text>
</g>
<g font-size="2.5">
<text x="38.1" y="31.3">1</text>
<text x="92.7" y="31.3">2</text>
<text x="142.7" y="31.3">3</text>
<text x="192.7" y="31.3">4</text>
<text x="242.7" y="31.3">5</text>
<text x="292.7" y="31.3">6</text>
<text x="342.7" y="31.3">7</text>
<text x="392.7" y="31.3">8</text>
<text x="442.7" y="31.3">9</text>
<text x="492" y="31.3">10</text>
<text x="542" y="31.3">11</text>
<text x="9.7" y="67.4">A</text>
<text x="570.9" y="69.7">A</text>
<text x="9.7" y="132.4">B</text>
<text x="570.9" y="132.4">B</text>
<text x="520.6" y="173.8">POLITECNICO DI MILANO</text>
<text x="520.7" y="179.9">C.L. DESIGN DEGLI INTERNI</text>
<text x="520.7" y="176.8">SCUOLA DEL DESIGN</text>
<text x="9.6" y="182.4">C</text>
<text x="520.8" y="183.7">PROGETTO:</text>
<text x="9.6" y="232.4">D</text>
<text x="520.8" y="233.7">CORSO:</text>
<text x="570.9" y="232.4">D</text>
<text x="531.2" y="235.6">STRUMENTI E METODI</text>
<text x="534.9" y="238.6">DEL PROGETTO</text>
<text x="520.8" y="250.3">DOCENTE:</text>
<text x="533.3" y="256.8">MARCO FERRARA</text>
<text x="520.8" y="267">STUDENTI:</text>
<text x="532" y="274.9">RICCARDO FALLANI</text>
<text x="9.7" y="282.4">E</text>
<text x="520.8" y="283.7">OGGETTO:</text>
<text x="526.1" y="286.6">LIBRERIA BRIMNES 403.012.23</text>
<text x="570.9" y="282.4">E</text>
<text x="520.8" y="300.3">NOTE:</text>
<text x="544" y="306.8">-</text>
<text x="520.8" y="317">NOME FILE:</text>
<text x="527.3" y="322.7">BRIMNES 403.012.23.dwg</text>
<text x="9.7" y="332.4">F</text>
<text x="520.7" y="334.3">VERS</text>
<text x="560.3" y="334.3">DATA</text>
<text x="571" y="332.4">F</text>
<text x="9.5" y="382.4">G</text>
<text x="520.8" y="383.8">TAVOLA NO.:</text>
<text x="520.8" y="379.3">A</text>
<text x="554.2" y="383.8">007 DI</text>
<text x="554.4" y="379.3">2017.05.23</text>
<text x="564.1" y="383.8">010</text>
<text x="570.8" y="382.4">G</text>
<text x="6.9" y="419.8" transform="rotate(-90 6.9 419.8)">RY: C:\USERS\RICCA\ONEDRIVE\DOCUMENTI\GITHUB\MO-D_2_STUDIO\DWG\BRIMNES 403.012.23.DWG | PLOTTED ON: 16/07/2017 12:19:37 | BY USER: RICCARDO FALLANI</text>
</g>
<g font-size="2.1">
<text x="90.6" y="122">620.00</text>
<text x="203.1" y="121.7">350.00</text>
<text x="402" y="122.7">350.00</text>
<text x="55" y="129.5">20.00</text>
<text x="126.5" y="145.5">300.00</text>
<text x="127.2" y="161.5">20.00</text>
<text x="53.8" y="224.5">1880.00</text>
<text x="177.3" y="223.4">1900.00</text>
<text x="377.7" y="223.4">1900.00</text>
<text x="172.5" y="232">A742</text>
<text x="231.4" y="232">A742</text>
<text x="126.6" y="270">270.00</text>
<text x="458" y="270">210.00</text>
<text x="432.3" y="279.3">255.00</text>
<text x="123.1" y="286">10.00</text>
<text x="435.9" y="283.5">325.00</text>
<text x="458" y="297.9">270.00</text>
<text x="126.6" y="301.5">340.00</text>
<text x="458.5" y="315">70.00</text>
<text x="67.4" y="324.5">20.00</text>
<text x="90.6" y="324.5">480.00</text>
<text x="123.4" y="324.5">40.00</text>
</g>
</svg>
